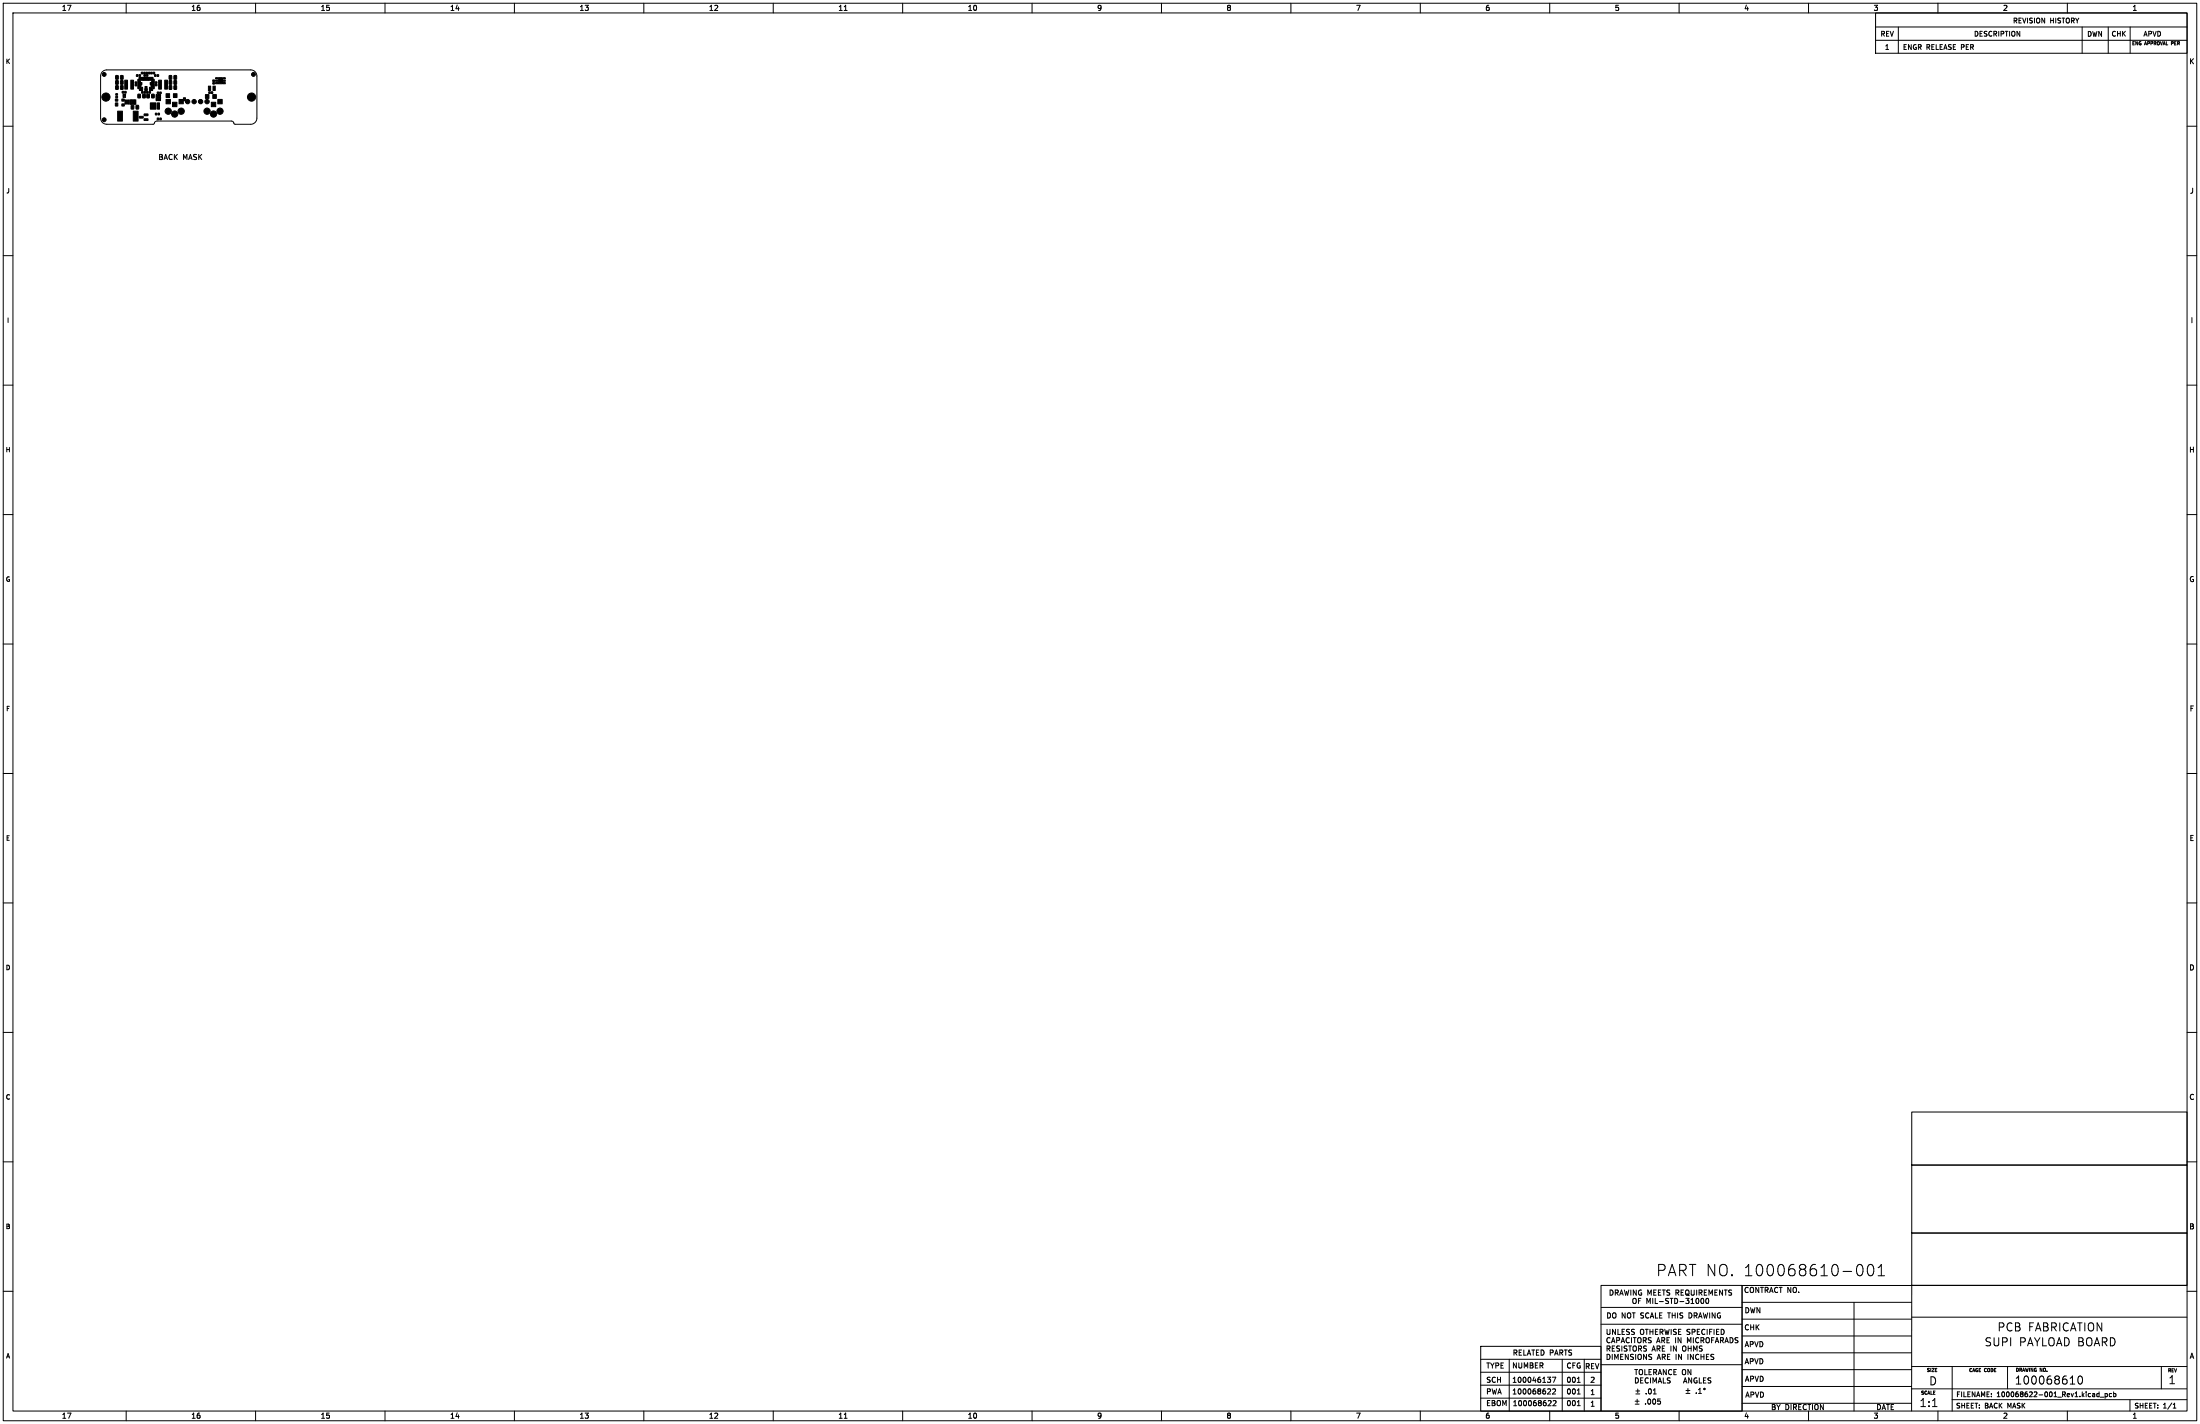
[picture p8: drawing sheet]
<svg xmlns="http://www.w3.org/2000/svg" width="864mm" height="559mm" viewBox="0 0 864 559" stroke-linecap="round" stroke-linejoin="round" font-family="sans-serif">
<g fill="none" stroke="#000" stroke-width=".39">
<path d="M1.3 1.3h861v556.2h-861zM5.1 5.1h853.4v548.6h-853.4zM49.5 1.3v3.8M100.3 1.3v3.8M151.1 1.3v3.8M201.9 1.3v3.8M252.7 1.3v3.8M303.5 1.3v3.8M331.4 4.1h1.1M354.3 1.3v3.8M405.1 1.3v3.8M455.9 1.3v3.8"/>
<path d="M506.7 1.3v3.8M557.5 1.3v3.8M608.3 1.3v3.8M659.1 1.3v3.8M709.9 1.3v3.8M736.2 5.1h122.3v15.8h-122.3zM736.2 10.6h122.3M736.3 15.8h122.2M745.2 10.6v10.3M760.7 1.3v3.8M811.5 1.3v3.8M817.3 10.6v10.3"/>
<path d="M827.6 10.6v10.3M836.2 10.6v10.3M40.2 28.1l1.7-.7h56.5a2.41 2.41 0 0 1 2.4 2.4v16.6a2.41 2.41 0 0 1-2.4 2.4h-6.2l-.7-1.1-.7-.2h-29.2l-.7 .2-.8 1.1h-18.2a2.41 2.41 0 0 1-2.4-2.4v-16.6zM1.3 49.5h3.8M858.5 49.5h3.8M62.6 60.6h.7l.4 .4-.4 .6 .4 .2 .1 .4-.4 .4h-.8zM62.6 61.6h.7M64.4 62.6l.7-2 .6 2M64.6 62h.9M67.6 60.8a.9 .9 0 0 0-1.3 .8 .9 .9 0 0 0 1.3 .8M68.4 60.6v2M68.7 61.5l.9 1.1"/>
<path d="M69.6 60.6l-1.2 1.2M1.3 100.3h3.8M858.5 100.3h3.8M1.3 151.1h3.8M858.5 151.1h3.8M1.3 201.9h3.8M858.5 201.9h3.8M1.3 252.7h3.8M858.5 252.7h3.8M1.3 303.5h3.8M858.5 303.5h3.8M1.3 354.3h3.8"/>
<path d="M858.5 354.3h3.8M1.3 405.1h3.8M858.5 405.1h3.8M750.4 436.4h108.1v20.8h-108.1zM1.3 455.9h3.8M750.4 457.2h108.1v26.7h-108.1zM858.5 455.9h3.8M728.8 497.9a1.63 1.63 0 0 1 1-1.7 1.14 1.14 0 0 1 1.3 .8 2.29 2.29 0 0 1-1.3 3.6 1.63 1.63 0 0 1-1-1.7M733.4 496.6a1.06 1.06 0 0 1 1.1-.4 1.06 1.06 0 0 1 .8 .8 2.29 2.29 0 0 1-1.2 3.6 2.71 2.71 0 0 1-.7-4zM737.2 497.5l1.3-1.3v4.4M750.4 483.9h108.1v20.5h-108.1zM1.3 506.7h3.8"/>
<path d="M628.5 504.4h55.3v49.4h-55.3zM628.5 519.7h55.3M628.6 513.1h55.2M631.1 515.2a1.03 1.03 0 0 1 1.1 1 1.03 1.03 0 0 1-1.1 1zM632 506.2a1.03 1.03 0 0 1 1.2 1 1.03 1.03 0 0 1-1.2 1.1zM633.3 515.3l.6-.1 .4 .3 .1 1-.5 .7-.8-.3-.1-1zM634.1 507.3l.9-.1 .1-.8-1-.2v2.1M634.6 507.3l.6 1M635.8 508.3l.7-2.1 .7 2.1M636 507.7h1M637.7 506.2l.4 2.1 .4-1.5 .4 1.5 .5-2.1M640.2 506.2v2.1"/>
<path d="M641.2 509.6l.6-.1 .4 .3 .1 1-.5 .7-.8-.3-.1-1zM642.3 506.2v2.1l-1.2-2.1v2.1M643.2 510.5h.6M644.1 509.5h-.9v2M644.3 506.3a.92 .92 0 0 0-1.1 1 .92 .92 0 0 0 1.2 .8v-.7h-.4M646.5 511.5v-2l.6 1.4 .7-1.4v2M646.8 508.3v-2.1l.7 1.5 .7-1.5v2.1M648.8 509.5v2M649.2 507.2h.6M649.7 509.5v2h1M650.1 506.2h-.9v2.1h.9M651 507.2h.7"/>
<path d="M651.4 510.8h1.5M652 506.2h-1v2.1h1M652.6 506.2h1.1M653.1 506.2v2.1M655 509.6l-1.1 .1a.85 .85 0 0 0 1 1.1l-.1 .6h-1M655.5 506.3l-1.1 .1a.85 .85 0 0 0 1 1.1l-.1 .7h-1M655.6 509.5h1.1M656.1 509.5v2M657.4 509.5a1.03 1.03 0 0 1 1.2 1 1.03 1.03 0 0 1-1.2 1zM657.9 507.3l.9-.1 .1-.8-1-.2v2.1M658.4 507.3l.6 1M659.4 510.8h1.6"/>
<path d="M659.9 507.2h.7M660.9 506.2h-1v2.1h1M661.7 509.5h1.3l-.7 .8 .6 .2v.8h-1.2M661.9 506.3l.6-.1 .4 .3 .1 1.1-.5 .7-.8-.3v-1.1zM662 507.8l1.1 .6M663.8 511.5h1.1M663.8 510.1l.6-.6v2M663.9 506.2v1.7l.4 .4 .7-.4v-1.7M666 509.6l.2-.1a.99 .99 0 0 1 .7 1 .99 .99 0 0 1-.9 .9l-.3-.6zM666 506.2v2.1M667 507.3l.9-.1 .1-.8-1-.2v2.1M667.5 507.3l.6 1"/>
<path d="M667.9 509.6l.2-.1a.99 .99 0 0 1 .8 1 .99 .99 0 0 1-1 .9l-.2-.6zM669 507.2h.7M669.9 509.6l.2-.1a.99 .99 0 0 1 .7 1 .99 .99 0 0 1-.9 .9l-.3-.6zM670 506.2h-1v2.1h1M670.8 508.3v-2.1l.7 1.5 .7-1.5v2.1M673.2 507.2h.6M674.1 506.2h-.9v2.1M676.2 506.2v2.1l-1.2-2.1v2.1M676.8 506.2h1.2M677.4 506.2v2.1M679.7 506.3l-.7-.1-.4 .4 .2 .5 .6 .2M683.8 517.7h66.6"/>
<path d="M683.8 511.1h66.6M683.8 504.5v49.2M685.3 513.1a1.03 1.03 0 0 1 1.2 1.1 1.03 1.03 0 0 1-1.2 1zM686.2 505.4a.9 .9 0 0 0-1.2 .8 .9 .9 0 0 0 1.2 .8M687.2 513.1l.4 2.1 .4-1.5 .4 1.5 .5-2.1M687.3 505.3l.6-.1 .4 .3 .1 1-.5 .7-.8-.3-.1-1zM690.4 505.2v2l-1.2-2v2M690.8 513.1v2.1l-1.1-2.1v2.1M691.1 505.2h1.1M691.6 505.2v2M692.9 506.2h1l.1-.8-1.1-.2v2M693.4 506.2l.7 1"/>
<path d="M694.6 507.2l.7-2 .7 2M694.8 506.6h1M697.8 505.4a.9 .9 0 0 0-1.2 .8 .9 .9 0 0 0 1.2 .8M698.4 505.2h1.2M699 505.2v2M703 505.2v2l-1.2-2v2M703.9 505.5l.4-.3 .8 .3 .1 1-.3 .6-.6 .1-.4-.3zM706.1 507v.2M727.8 511.1v42.6M737.2 500.6h2.6M750.4 504.4v49.3M750.5 516.9h107.9"/>
<path d="M858.5 504.4h-174.7M858.5 506.7h3.8M581.2 528.3h47.3v25.5h-47.3zM581.2 538.5h47.3M581.2 533.4h47.3M592.4 533.4v20.3M613.2 533.4v20.3M621.9 533.4v20.3M628.5 535.5h55.2M630.8 521.6v1.7l.4 .4 .8-.4v-1.7M630.8 531.5a1.03 1.03 0 0 1 1.2 1 1.03 1.03 0 0 1-1.2 1zM630.8 528.2v2"/>
<path d="M631.3 529.2l.7 1M632 525.1a.82 .82 0 0 0-1 0 .82 .82 0 0 0-.2 1M632.6 526.9l.7-2 .6 2M632.9 528.2v2h.9M632.9 531.5v2M633.8 533.5v-2l.7 1.4 .7-1.4v2M634.1 521.6v2.1l-1.1-2.1v2.1M635.1 521.6v2.1h1M635.4 526l.4-.4-.1-.5-1.1-.2v2M635.8 529.8l-.4 .4-.8-.1M636.2 532.4h.6M636.4 526.9l.6-2 .7 2"/>
<path d="M636.7 528.2v2M636.8 522.6h.6M637.1 531.5h-.9v2h.9M637.7 521.6h-.9v2.1h.9M638.7 529.8l-.4 .4-.8-.1M639.2 531.5v2l-1.2-2v2M639.6 525.1a.82 .82 0 0 0-1.1 0 .82 .82 0 0 0-.2 1M639.7 521.7l-1.1 .1a.85 .85 0 0 0 1 1.1l-.1 .7h-1M639.8 528.2v2M640.4 524.9v2M641.1 524.9h1.2M641.1 529.9l.4 .3 .8-.3"/>
<path d="M641.2 531.5l-1.1 .1a.85 .85 0 0 0 1 1.1l-.1 .7h-1M641.6 521.7l-1.1 .1a.85 .85 0 0 0 1 1.1l-.1 .7h-1M641.7 524.9v2M641.7 537.4h1.2M642.1 531.5v2M642.3 537.4v2.1M642.9 525.2l.4-.3 .8 .3 .1 1.1-.3 .5-.6 .1-.4-.3zM643 531.7l.4-.2 .8 .2 .1 1.1-.3 .6-.6 .1-.4-.3zM643.2 529.2l1-.1 .1-.7-1.1-.2v2M643.4 538.8l.1-1.1 .4-.3 .8 .3 .1 1.1M643.7 529.2l.7 1M644 521.9l.4-.3 .8 .3 .1 1.1-.3 .6-.6 .1-.4-.3z"/>
<path d="M645.1 526l.9-.1 .1-.8-1-.2v2M645.6 526l.6 .9M645.7 537.4v2.1M645.8 521.6h1.2M646.3 528.3l-1 .1a.85 .85 0 0 0 .9 1l-.1 .7h-.9M646.3 531.5v2l-1.1-2v2M646.4 521.6v2.1M647.3 538.4h.7M647.7 522.6h1.1M647.7 521.6v2.1M648.2 525l-1.1 .1a.85 .85 0 0 0 1 1.1l-.1 .6h-1M648.3 537.4h-1v2.1"/>
<path d="M648.4 531.5l-1.1 .1a.85 .85 0 0 0 1 1.1l-.1 .7h-1M648.5 530.2l.6-2 .7 2M648.7 529.6h.9M648.8 521.6v2.1M649.8 522.6h.7M649.9 538.5l.4-.4-.1-.5-1.1-.2v2.1M650.3 526.9l.7-2 .7 2M650.5 529.2l1-.1 .1-.7-1.1-.2v2M650.5 526.4h1M650.5 533.5l.7-2 .6 2M650.7 532.9h1M650.8 521.6h-1v2.1h1"/>
<path d="M650.9 539.5l.7-2.1 .6 2.1M651 529.2l.7 1M651.7 522.7l.9-.1 .1-.8-1-.2v2.1M652.1 522.7l.7 1M652.3 526l1-.1 .1-.8-1.1-.2v2M652.5 532.5l1-.1 .1-.8-1.1-.1v2M652.5 529.1h.7M652.8 526l.7 .9M653 532.5l.7 1M653.5 521.6l.5 2.1 .4-1.5 .3 1.5 .5-2.1M653.5 528.2h-1v2h1M654.1 537.4v2.1l-1.2-2.1v2.1"/>
<path d="M654.4 525.9h.6M654.6 532.4h.6M655.3 524.9h-.9v2h.9M655.5 531.5h-.9v2h.9M655.9 528.2v2M656 521.6v2.1M656.2 537.6a.82 .82 0 0 0-1 0 .82 .82 0 0 0-.2 1M657.1 538.4h.7M657.7 524.9v2M657.9 531.5v2M658 521.7l-1 .1a.85 .85 0 0 0 .9 1.1l-.1 .7h-.9M658 528.2v2l-1.1-2v2"/>
<path d="M658 537.4h-.9v2.1M658.9 522.6h.7M659.9 524.9v2l-1.2-2v2M659.9 521.6h-1v2.1h1M660.1 531.5v2l-1.2-2v2M660.4 538.8l.1-1.1 .4-.3 .7 .3 .1 1.1M660.7 528.3l.6-.1 .4 .3 .1 1-.5 .7-.7-.3-.1-1zM662.4 526.9v-2l.7 1.5 .6-1.5v2M662.6 531.5v2M662.7 529.1h1.1M662.7 528.2v2M663.4 521.7l-1.1 .1a.85 .85 0 0 0 1 1.1l-.1 .7h-1"/>
<path d="M663.8 537.4v2.1l-1.2-2.1v2.1M663.8 528.2v2M664.2 522.7l1-.1 .1-.8-1.1-.2v2.1M664.7 524.9v2M664.7 531.5v2l-1.1-2v2M664.8 530.2v-2l.7 1.4 .7-1.4v2M666.3 522.6h.6M666.8 531.6a.9 .9 0 0 0-1.2 .9 .9 .9 0 0 0 1.2 .8M666.8 525.1a.9 .9 0 0 0-1.2 .8 .9 .9 0 0 0 1.2 .8M667.2 521.6h-.9v2.1h.9M667.7 526l1-.1 .1-.8-1.1-.2v2M667.7 531.5v2"/>
<path d="M667.7 532.4h1.2M668.2 528.3l-1.1 .1a.85 .85 0 0 0 1 1l-.1 .7h-1M668.2 526l.7 .9M668.9 531.5v2M669.3 521.8a.9 .9 0 0 0-1.3 .9 .9 .9 0 0 0 1.3 .8M669.8 532.4h.7M669.9 525l.6-.1 .4 .3 .1 1.1-.5 .6-.8-.3v-1zM670.1 521.6v2.1M670.8 531.5h-1v2h1M671.1 522.6h.7M671.9 525.9h.7M672.1 521.6h-1v2.1"/>
<path d="M672.7 531.5l-1 .1a.85 .85 0 0 0 1 1.1l-.1 .7h-1M672.8 521.6v2.1M672.8 524.9h-.9v2M673.3 526.9l.7-2 .7 2M673.5 526.4h1M673.8 522.6h.7M674.8 521.6h-1v2.1h1M675.4 526l.9-.1 .1-.8-1-.2v2M675.7 521.6a1.03 1.03 0 0 1 1.1 1.1 1.03 1.03 0 0 1-1.1 1zM675.8 526l.7 .9M677.1 526.9l.7-2 .7 2M677.3 526.4h1"/>
<path d="M679.1 524.9a1.03 1.03 0 0 1 1.2 1 1.03 1.03 0 0 1-1.2 1zM682.2 525l-1 .1a.85 .85 0 0 0 .9 1.1l-.1 .6h-.9M683.8 537.5h66.6M683.8 530.9h66.6M683.8 524.3h66.6M750.4 536.3h108M766.3 536.3v17.4M788.1 536.2v8.8M848.4 536.3v8.7M49.5 553.7v3.8M100.3 553.7v3.8M151.1 553.7v3.8"/>
<path d="M201.9 553.7v3.8M252.7 553.7v3.8M303.5 553.7v3.8M331.4 556.6h1.1M354.3 553.7v3.8M405.1 553.7v3.8M455.9 553.7v3.8M506.7 553.7v3.8M557.5 553.7v3.8M581.2 548.6h47.3M581.2 543.6h47.3M607.4 540.4h1.3l-.7 .8"/>
<path d="M608.3 545l.4 .4-.1 .5-1.2 1.1h1.3M608.3 553.7v3.8M608.5 541.3v1.1M608.5 549.6l.4 .4-.1 .5-1.2 1.1h1.3M609.4 540.4h1.3l-.8 2.1M609.5 545.2l.7-.2 .4 .6-1.2 1.4h1.2M609.7 549.8l.7-.2 .4 .6-1.2 1.4h1.2M619.2 547h1.1M619.2 551.6h1.1M619.2 542.5h1.1M641.9 549.9h1.5M641.9 551h1.5"/>
<path d="M642 540.7v2l1-.3M642.1 545.8h1.6M642.1 547h1.6M642.7 549.1v1.5M642.9 545.1v1.5M644 540.7v2h1M645.9 550.8v.2M646 542.4l.4 .3 .6-.2M647.1 549.1l.2-.1a.99 .99 0 0 1 .7 1 .99 .99 0 0 1-.9 .9l-.3-.7zM647.9 540.7v2M648.9 540.7v2M649 547h1.2"/>
<path d="M649 549.1l.2-.1a.99 .99 0 0 1 .8 1 .99 .99 0 0 1-1 .9l-.3-.7zM650.2 540.7v2M650.9 542.7l.7-2 .6 2M651.7 549h-.9l-.1 .9h1v.9h-1M652.9 540.7v2h1M655.6 542.3l-.4 .4-.7-.1M659.1 553.7v3.8M660.9 542.7l.6-2 .7 2M661.8 546.8h1.6M661.8 545.6h1.6M662.6 544.9v1.5M664 540.7v2l-1.1-2v2"/>
<path d="M665.3 540.8l-.3 .4M665.9 546.6v.2M666.2 541.9v.6l-.4 .2-.8-.5M666.7 546.8h1.2M666.7 545.4l.6-.6v2M667 540.7v2h1M668.7 540.7v2h1M671.6 542.3l-.4 .4-.8-.1M683.8 550.7h66.6M683.8 544.1h66.6M685.3 548.3l.7-2 .6 2M685.5 547.7h1"/>
<path d="M687.3 547.3l1-.1 .1-.7-1.1-.2v2M689.1 546.3l.6 2 .7-2M691.6 546.3h-.5v2h.5M709.9 553.7v3.8M750.4 545h108M758.6 552h1.8M760.7 553.7v3.8M766.3 549.3h92.1M811.5 553.7v3.8M812.6 543.1h1.8M816.1 540.1l.3-.1a1.69 1.69 0 0 1 1.1 1.6 1.69 1.69 0 0 1-1.1 1.5 2.11 2.11 0 0 1-.3-3zM823.4 546.8l.6 .1"/>
<path d="M824 546.2v1.9M824 548l-.6 .1M824.4 548.3h1.5M826.3 546.9l.6-.1 .4 .4-.2 .8h-.8M826.3 546.8v1.9M828.9 546.9l-.6-.1-.3 .4 .2 .8h.7M829.7 546.9l.5-.1 .4 .4-.2 .8h-.7M829.7 546.2v1.9M836.1 549.4v4.3M853.1 552.6h1.1M853.1 551.2l.5-.6v2"/>
<circle cx="41.6" cy="38.1" r="1.1"/>
<circle cx="98.7" cy="38.1" r="1.1"/>
<circle cx="669.1" cy="545.1" r=".28"/>
</g>
<g fill="#000" stroke="#000" stroke-width=".39">
<path d="M45.3 38.9h.9v.7h-.9zM45.5 37.8h.6v.6h-.6zM45.5 36.8h.6v.5h-.6zM45.4 29.7l1 .1-.1 1.3-.9-.1zM45.4 33.6l1 .1-.1 1.4-.9-.2zM45.4 31.7l1 .1-.1 1.3-.9-.1zM47.9 38.9h.9v.8h-.9zM48.3 37.9h.4v.3h-.4zM48.3 37.4h.4v.3h-.4zM48.3 36.9h.4v.3h-.4zM47.3 29.7l1 .1-.1 1.3-.9-.1zM47.3 33.6l1 .1-.1 1.4-.9-.2z"/>
<path d="M47.3 31.7l1 .1-.1 1.3-.9-.1zM48 35.9h.5v.6h-.5zM48.9 36.9h.4v.3h-.4zM48.9 37.4h.4v.3h-.4zM48.9 37.9h.4v.3h-.4zM49.1 39.3h.6v.5h-.6zM48.9 35.9h.6v.6h-.6zM49 31.5h1.1l-.1 3.5-1-.1zM50 39.3h.7v.5h-.7zM51 39.2h.5v.4h-.5zM51.4 31.5h1v3.5l-1.1-.1zM52.8 39.2h.5v.4h-.5z"/>
<path d="M53.1 33.1h.6v.6h-.6zM53.1 32.2h.6v.5h-.6zM53.6 29.3h.5v.7h-.5zM54.1 32.9h1.5l.1 .4-1.5 .2zM54.6 30.4h.4v1.2l-.9 .1v-.5l.5-.1zM54.6 29.3h.5v.7h-.5zM54.1 31.8h.9l.1 .4-.9 .1zM54.2 37l1 .1-.2 1.3-.9-.1zM54.1 33.7l1.1-.1 .1 .5h-1.1zM55.1 30.4h.4l-.1 1.1-.3-.1zM55.5 28.4h.5v.6h-.5zM54.1 34.2l1.9 .1v1.2h-.5v-.5h-.3v.5h-.4l-.1-.7h-.6z"/>
<path d="M54.1 32.4h1.5l.1 .3-1.5 .1zM55.6 30.4h.4l-.1 1.1-.3-.1zM55.6 35.9h.6v.7h-.6zM56.2 30.4h.3l-.1 1.1-.3-.1zM56.4 28.4h.6v.6h-.6zM56.6 30.4h.4l-.1 1.1-.3-.1zM57 33.9l.3 .1-.1 1.5h-.4zM56.1 37l1 .1-.2 1.3-.9-.1zM56.5 29.3h.6v.6h-.6zM56.6 35.9h.5v.7h-.5zM57.1 30.4h.4l-.1 1.1-.3-.1zM57.4 33.9l.3 .1 .1 1.5h-.4z"/>
<path d="M57.5 35.9h.6v.7h-.6zM57.7 37l1 .1-.2 1.3-.9-.1zM57.6 30.4h.4l-.1 1.1-.3-.1zM57.3 28.4h.6v.6h-.6zM57.5 29.3h.5v.6h-.5zM58.2 30.4h.3l-.1 1.1-.3-.1zM58.5 35.9h.6v.7h-.6zM58.6 30.4h.4l-.1 1.1-.3-.1zM58.3 28.4h.6v.6h-.6zM59 32.4h1.5l.1 .3-1.6 .1zM59.1 30.4h.4l-.1 1.1-.3-.1zM59 32.9h1.5l.1 .6h-1.2z"/>
<path d="M59.4 33.7l1.1-.1 .1 .5h-1.2zM58.7 34.3l1.8-.1 .1 .6h-.7v.7h-.5v-.5h-.2l-.1 .5h-.4zM59.6 37l1 .1-.2 1.3-.9-.1zM59.6 31.9l.9-.1 .1 .4-1 .1zM59.6 30.4h.5v.7l.4 .1v.5l-.9-.1zM59.2 28.4h.5v.6h-.5zM60.7 29.3h.5v.7h-.5zM60.1 28.4h.6v.6h-.6zM61 33.1h.6v.6h-.6zM61 32.1h.6v.6h-.6zM61.7 29.3h.6v.7h-.6zM61.3 38.9h.4v.6h-.4z"/>
<path d="M61.3 37.1h.4v.6h-.4zM62.3 31.5h1.1l-.1 3.5-1-.1zM61.7 36.1h.6v.7h-.6zM61.9 38.9h.5v.6h-.5zM61.9 37.1h.5l-.1 .6h-.4zM62.6 38.9h.4v.6h-.4zM62.6 37.1h.4v.6h-.4zM61.3 37.8h1.7v1h-1.7zM62.7 36.1h.6v.7h-.6zM64.7 31.5h1v3.5l-1-.1zM65.2 39h1.7v1.7h-1.7zM65.2 36.8h1.4v1.5h-1.4z"/>
<path d="M66.4 33.6l1 .1-.1 1.4-.9-.2zM66.4 29.7l1 .1-.1 1.3-.9-.1zM66.4 31.7l1 .1-.1 1.3-.9-.1zM68.1 36.8h1.4v1.5h-1.4zM68.3 33.6l1 .1-.1 1.4-.9-.2zM68.3 29.7l1 .1-.1 1.3-.9-.1zM68.3 31.7l1 .1-.1 1.3-.9-.1zM70.3 39h1.7v1.7h-1.7zM72 39.1h.3v.4h-.3zM72.5 39.1h.3v.5h-.3zM72 38.4h.8v.4l-.8 .1zM80.6 37.1h1.4v1.5h-1.4z"/>
<path d="M81.8 33.8h.9v1.7h-.9zM82 36h.5v.7h-.5zM82.9 36h.6v.7h-.6zM83.5 37.1h1.4v1.5h-1.4zM83.6 33.8h.9v1.7h-.9zM83.5 31.4h.7v.6h-.7zM83.5 32.4h.7v.6h-.7zM84.6 32.4h.8l.1 .4-.8 .1zM84.6 31.5l.8-.1 .1 .5h-.8zM84.6 30.5h.8l.1 .4-.8 .1zM85.5 39h1.7v1.7h-1.7zM85.7 30.5h1.6v2.4h-1.6z"/>
<path d="M87.6 30.5h.8v.4l-.7 .1zM87.6 31.5l.8-.1v.5h-.7zM87.6 32.4h.8v.4l-.7 .1zM45.3 40.4h.9v1.2h-.9zM46.2 43.6h1.9l-.1 3.9h-1.8zM47.9 40.8h.9v.8h-.9zM49.1 40.2h.6v.6h-.6zM50 40.2h.7v.6h-.7zM51 40.5h.5v.4h-.5zM51 39.8h.5v.5h-.5zM51.6 39.2h1.1v1.7h-1.1zM52.3 43.6h1.9v3.9h-1.9z"/>
<path d="M51.5 41.4l1 .1-.1 1.3-.9-.1zM52.8 39.8h.5v.5h-.5zM52.8 40.5h.5v.4h-.5zM53.4 41.4l1 .1-.1 1.3-.9-.1zM54.7 45.7h1.4l.1 .5-1.4 .1zM56.6 44.7h1.4l.1 .6-1.5 .1zM56.6 46.6h1.4l.1 .6-1.5 .1zM59 40.4h2.3l-.1 2.4h-2.2v-.5h.5l-.5-.1v-.5h.5l-.5-.2v-.4l.5-.1-.5-.1zM61 44.4h.6v.7h-.6zM61.7 46.3h.6v.7h-.6zM61.8 40.4h.8v.5h-.8zM61.8 41h.8v.5h-.8z"/>
<path d="M61.8 41.7h.8v.5h-.8zM61.8 42.3h.8v.5h-.8zM62 44.4h.6v.7h-.6zM62.7 46.3h.6v.7h-.6zM67.7 40.1h1.7v1.7h-1.7zM83 40.1h1.7v1.7h-1.7z"/>
<circle cx="40.9" cy="29.2" r=".76"/>
<circle cx="41.6" cy="38.1" r="1.61"/>
<circle cx="73.7" cy="39.9" r=".86"/>
<circle cx="76.2" cy="39.9" r=".86"/>
<circle cx="78.7" cy="39.9" r=".86"/>
<circle cx="81.3" cy="39.9" r=".86"/>
<circle cx="98.7" cy="38.1" r="1.61"/>
<circle cx="99.5" cy="29.2" r=".76"/>
<circle cx="40.9" cy="47" r=".76"/>
<circle cx="66" cy="43.6" r="1.23"/>
<circle cx="68.6" cy="44.8" r="1.23"/>
<circle cx="71.1" cy="43.6" r="1.23"/>
<circle cx="81.3" cy="43.6" r="1.23"/>
<circle cx="83.8" cy="44.8" r="1.23"/>
<circle cx="86.4" cy="43.6" r="1.23"/>
</g>
<text font-size="6.2" x="649.8" y="501.4">PART NO. 100068610-001</text>
<g font-size="4.4">
<text x="784.1" y="522.7">PCB FABRICATION</text>
<text x="779" y="528.6">SUPI</text>
<text x="792.4" y="528.6">PAYLOAD BOARD</text>
<text x="757.3" y="543.9">D</text>
<text x="790.7" y="543.6">100068610</text>
<text x="851.2" y="543.5">1</text>
<text x="753.3" y="552.4">1:1</text>
</g>
<g font-size="2.8">
<text x="24.1" y="4.5">17</text>
<text x="74.9" y="4.5">16</text>
<text x="125.7" y="4.5">15</text>
<text x="176.5" y="4.5">14</text>
<text x="227.3" y="4.5">13</text>
<text x="278.1" y="4.5">12</text>
<text x="328.9" y="4.5">11</text>
<text x="379.7" y="4.5">10</text>
<text x="430.5" y="4.5">9</text>
<text x="481.3" y="4.5">8</text>
<text x="532.1" y="4.5">7</text>
<text x="582.9" y="4.5">6</text>
<text x="633.7" y="4.5">5</text>
<text x="684.5" y="4.5">4</text>
<text x="735.3" y="4.5">3</text>
<text x="786.1" y="4.5">2</text>
<text x="836.9" y="4.5">1</text>
<text x="859.3" y="25.5">K</text>
<text x="71.7" y="63.1">BACK</text>
<text x="859.5" y="76.3">J</text>
<text x="859.8" y="127.1">I</text>
<text x="859.3" y="177.9">H</text>
<text x="859.3" y="228.7">G</text>
<text x="859.5" y="279.5">F</text>
<text x="859.4" y="330.3">E</text>
<text x="859.3" y="381.1">D</text>
<text x="859.3" y="431.9">C</text>
<text x="859.3" y="482.7">B</text>
<text x="671.6" y="510.3">MIL-STD-</text>
<text x="636.4" y="517.6">NOT</text>
<text x="638.3" y="517.6">DO SCALE THIS DRAWING</text>
<text x="684.6" y="522.3">CHK</text>
<text x="593.7" y="532.2">RELATED PARTS</text>
<text x="630.2" y="529">UNLESS</text>
<text x="684.7" y="528.9">APVD</text>
<text x="794.5" y="529">ARE IN</text>
<text x="802.5" y="529">ARE</text>
<text x="806.7" y="529">INCHES</text>
<text x="859.5" y="533.5">A</text>
<text x="583.3" y="537.3">TYPE</text>
<text x="593.5" y="537.2">NUMBER</text>
<text x="614.8" y="537.3">CFG</text>
<text x="622.1" y="537.5">REV</text>
<text x="684.7" y="535.6">APVD</text>
<text x="583.3" y="542.9">SCH</text>
<text x="593.5" y="542.9">100046137</text>
<text x="614.8" y="542.9">001</text>
<text x="624.1" y="542.9">2</text>
<text x="641.4" y="541.5">TOLERANCE ON</text>
<text x="666.1" y="541.5">DECIMALS</text>
<text x="684.8" y="542.5">APVD</text>
<text x="687.6" y="541.5">AN</text>
<text x="583.3" y="547.4">PWA</text>
<text x="593.5" y="547.4">100068622</text>
<text x="614.8" y="547.4">001</text>
<text x="624.1" y="547.7">1</text>
<text x="645.8" y="547.4">.01</text>
<text x="692.5" y="548.7">APVD</text>
<text x="24.1" y="556.9">17</text>
<text x="74.9" y="556.9">16</text>
<text x="125.7" y="556.9">15</text>
<text x="176.5" y="556.9">14</text>
<text x="227.3" y="556.9">13</text>
<text x="278.1" y="556.9">12</text>
<text x="328.9" y="556.9">11</text>
<text x="379.7" y="556.9">10</text>
<text x="430.5" y="556.9">9</text>
<text x="481.3" y="556.9">8</text>
<text x="532.1" y="556.9">7</text>
<text x="582.9" y="556.9">6</text>
<text x="583.3" y="552">EBOM</text>
<text x="593.7" y="552">100068622</text>
<text x="614.8" y="552">001</text>
<text x="624.1" y="552.2">1</text>
<text x="633.7" y="556.9">5</text>
<text x="684.5" y="556.9">4</text>
<text x="695.1" y="553.6">BY DIRECTION</text>
<text x="735.3" y="556.9">3</text>
<text x="736.4" y="553.6">DATE</text>
<text x="786.1" y="556.9">2</text>
<text x="836.9" y="556.9">1</text>
</g>
<g font-size="2.7">
<text x="790.1" y="9.4">REVISION</text>
<text x="804.6" y="9.4">HISTORY</text>
<text x="738" y="14.6">REV</text>
<text x="774.8" y="14.6">DESCRIPTION</text>
<text x="819.2" y="14.6">DWN</text>
<text x="828.7" y="14.6">CHK</text>
<text x="841.3" y="14.6">APVD</text>
<text x="739.8" y="19.8">1</text>
<text x="746.8" y="19.8">ENGR RELEASE PER</text>
<text x="767.8" y="548.5">FILENAME:</text>
<text x="783.7" y="548.5">100068622-001_Rev1.kicad_pcb</text>
<text x="767.7" y="552.9">SHEET: BACK MASK</text>
<text x="837.7" y="552.9">SHEET: 1/1</text>
</g>
<g font-size="2.5">
<text x="2.2" y="25.3">K</text>
<text x="2.4" y="76.1">J</text>
<text x="2.6" y="126.9">I</text>
<text x="2.1" y="177.7">H</text>
<text x="2.2" y="228.5">G</text>
<text x="2.3" y="279.3">F</text>
<text x="2.2" y="330.1">E</text>
<text x="2.2" y="380.9">D</text>
<text x="2.2" y="431.7">C</text>
<text x="2.2" y="482.5">B</text>
<text x="2.3" y="533.3">A</text>
</g>
<g font-size="1.8">
<text x="836.8" y="18">ENG</text>
<text x="841.9" y="18">APPROVAL PER</text>
<text x="756.2" y="538.6">SIZE</text>
<text x="772.8" y="538.6">CAGE CODE</text>
<text x="791.1" y="538.5">DRAWING NO.</text>
<text x="850.8" y="538.7">REV</text>
<text x="753.9" y="547.5">SCALE</text>
</g>
</svg>
